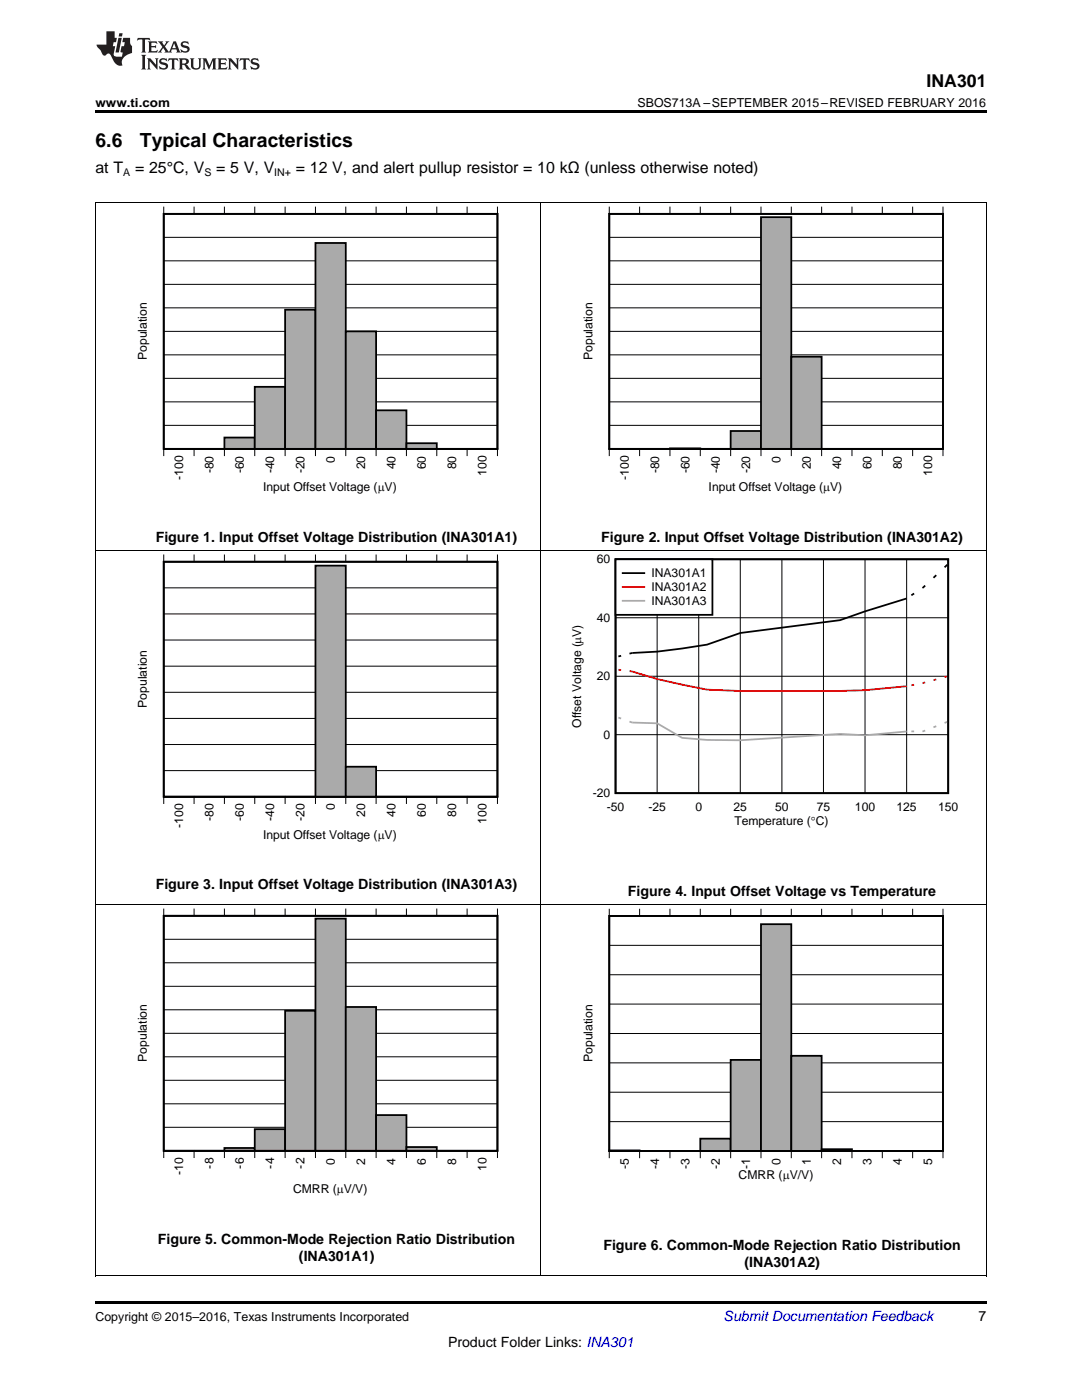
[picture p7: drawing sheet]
<svg xmlns="http://www.w3.org/2000/svg" width="216mm" height="279mm" viewBox="0 0 216 279" stroke-linecap="round" stroke-linejoin="round" font-family="sans-serif">
<path d="M19 254.7h.2zM196.7 254.7h.1zM19 259.7h177.8v.5h-177.8z" fill="#000"/>
<path d="M19.1 180.5v74.2M107.9 180.5v74.2M196.8 180.5v74.2M19 254.7h177.8" fill="none" stroke="#000" stroke-width=".2"/>
<path d="M27.6 181.3h71.8v57.3h-71.8z" fill-rule="evenodd" fill="#fff"/>
<path d="M32.7 182.8h66.6v46.9h-66.6zM32.7 229.7h6zM38.7 229.7h6.1z" fill="none" stroke="#000" stroke-width=".36"/>
<g fill="none" stroke="#000" stroke-width=".2">
<path d="M32.7 181.3v1.5h66.6v-1.5M32.7 196.8h66.6M32.7 192.1h66.6M32.7 187.5h66.6M38.7 181.3v1.5M44.8 181.3v1.5M50.8 181.3v1.5M56.9 181.3v1.5M62.9 181.3v1.5M69 181.3v1.5M75 181.3v1.5M81.1 181.3v1.5"/>
<path d="M87.2 181.3v1.5M93.2 181.3v1.5M32.7 215.6h66.6M32.7 210.9h66.6M32.7 206.2h66.6M32.7 201.5h66.6M32.7 231.1v-1.4h66.6v1.4M32.7 225h66.6M32.7 220.3h66.6M38.7 229.7v1.4M44.8 229.7v1.4M50.8 229.7v1.4"/>
<path d="M56.9 229.7v1.4M62.9 229.7v1.4M69 229.7v1.4M75 229.7v1.4M81.1 229.7v1.4M87.2 229.7v1.4M93.2 229.7v1.4"/>
</g>
<path d="M32.7 229.7h12.1" fill="none" stroke="#aaa" stroke-width=".2"/>
<path d="M44.8 229.1h6v.6h-6z" fill-rule="evenodd" fill="#aaa"/>
<path d="M44.8 229.1h6v.6h-6z" fill="none" stroke="#000" stroke-width=".36"/>
<path d="M50.8 225.4h6.1v4.3h-6.1z" fill-rule="evenodd" fill="#aaa"/>
<path d="M50.8 225.4h6.1v4.3h-6.1z" fill="none" stroke="#000" stroke-width=".36"/>
<path d="M56.9 201.7h6.1v28h-6.1z" fill-rule="evenodd" fill="#aaa"/>
<path d="M56.9 201.7h6v28h-6z" fill="none" stroke="#000" stroke-width=".36"/>
<path d="M62.9 183.3h6.1v46.4h-6.1z" fill-rule="evenodd" fill="#aaa"/>
<path d="M62.9 183.3h6.1v46.4h-6.1z" fill="none" stroke="#000" stroke-width=".36"/>
<path d="M69 201h6.1v28.7h-6.1z" fill-rule="evenodd" fill="#aaa"/>
<path d="M69 201h6v28.7h-6z" fill="none" stroke="#000" stroke-width=".36"/>
<path d="M75 222.5h6.1v7.2h-6.1z" fill-rule="evenodd" fill="#aaa"/>
<path d="M75 222.5h6.1v7.2h-6.1z" fill="none" stroke="#000" stroke-width=".36"/>
<path d="M81.1 228.9h6.1v.8h-6.1z" fill-rule="evenodd" fill="#aaa"/>
<path d="M32.7 182.8h66.6v46.9h-66.6zM81.1 228.9h6.1v.8h-6.1zM87.2 229.7h6zM93.2 229.7h6.1z" fill="none" stroke="#000" stroke-width=".36"/>
<path d="M87.2 229.7h12.1" fill="none" stroke="#aaa" stroke-width=".2"/>
<path d="M116.5 181.4h71.8v54.4h-71.8z" fill-rule="evenodd" fill="#fff"/>
<path d="M121.6 182.8h66.6v46.9h-66.6zM121.6 229.6h6v.1h-6zM127.6 229.7h6.1zM133.7 229.7h6z" fill="none" stroke="#000" stroke-width=".36"/>
<g fill="none" stroke="#000" stroke-width=".2">
<path d="M121.6 181.4v1.4h66.6v-1.4M121.6 194.5h66.6M121.6 188.7h66.6M127.6 181.4v1.4M133.7 181.4v1.4M139.7 181.4v1.4M145.8 181.4v1.4M151.8 181.4v1.4M157.9 181.4v1.4M163.9 181.4v1.4M170 181.4v1.4M176.1 181.4v1.4"/>
<path d="M182.1 181.4v1.4M121.6 218h66.6M121.6 212.1h66.6M121.6 206.3h66.6M121.6 200.4h66.6M121.6 231.1v-1.4h66.6v1.4M121.6 223.8h66.6M127.6 229.7v1.4M133.7 229.7v1.4M139.7 229.7v1.4M145.8 229.7v1.4M151.8 229.7v1.4"/>
<path d="M157.9 229.7v1.4M163.9 229.7v1.4M170 229.7v1.4M176.1 229.7v1.4M182.1 229.7v1.4"/>
</g>
<path d="M121.6 229.7h6M127.6 229.7h12.1" fill="none" stroke="#aaa" stroke-width=".2"/>
<path d="M139.7 227.2h6.1v2.5h-6.1z" fill-rule="evenodd" fill="#aaa"/>
<path d="M139.7 227.2h6.1v2.5h-6.1z" fill="none" stroke="#000" stroke-width=".36"/>
<path d="M145.8 211.5h6.1v18.2h-6.1z" fill-rule="evenodd" fill="#aaa"/>
<path d="M145.8 211.5h6v18.2h-6z" fill="none" stroke="#000" stroke-width=".36"/>
<path d="M151.8 184.4h6.1v45.3h-6.1z" fill-rule="evenodd" fill="#aaa"/>
<path d="M151.8 184.4h6.1v45.3h-6.1z" fill="none" stroke="#000" stroke-width=".36"/>
<path d="M157.9 210.7h6.1v19h-6.1z" fill-rule="evenodd" fill="#aaa"/>
<path d="M121.6 182.8h66.6v46.9h-66.6zM157.9 210.7h6v19h-6zM163.9 229.4h6.1v.3h-6.1zM170 229.7h6.1zM176.1 229.7h6zM182.1 229.7h6.1z" fill="none" stroke="#000" stroke-width=".36"/>
<path d="M163.9 229.5h6.1" fill="none" stroke="#aaa" stroke-width=".36"/>
<path d="M170 229.7h18.2" fill="none" stroke="#aaa" stroke-width=".2"/>
<path d="M19.1 109.8v70.7M107.9 109.8v70.7M196.8 109.8v70.7M19 180.5h177.8" fill="none" stroke="#000" stroke-width=".2"/>
<path d="M27.6 110.7h71.8v57.2h-71.8z" fill-rule="evenodd" fill="#fff"/>
<path d="M32.7 112.1h66.6v46.9h-66.6zM32.7 159h6zM38.7 159h6.1zM44.8 159h6zM50.8 159h6.1zM56.9 159h6z" fill="none" stroke="#000" stroke-width=".36"/>
<g fill="none" stroke="#000" stroke-width=".2">
<path d="M32.7 110.7v1.4h66.6v-1.4M32.7 117.3h66.6M38.7 110.7v1.4M44.8 110.7v1.4M50.8 110.7v1.4M56.9 110.7v1.4M62.9 110.7v1.4M69 110.7v1.4M75 110.7v1.4M81.1 110.7v1.4M87.2 110.7v1.4M93.2 110.7v1.4"/>
<path d="M32.7 138.2h66.6M32.7 132.9h66.6M32.7 127.7h66.6M32.7 122.5h66.6M32.7 153.8h66.6M32.7 148.6h66.6M32.7 143.4h66.6M38.7 159v1.4M44.8 159v1.4M50.8 159v1.4M56.9 159v1.4M62.9 159v1.4"/>
<path d="M69 159v1.4M75 159v1.4M81.1 159v1.4M87.2 159v1.4M93.2 159v1.4M32.7 160.4v-1.4h66.6v1.4"/>
</g>
<path d="M32.7 159h30.3" fill="none" stroke="#aaa" stroke-width=".2"/>
<path d="M62.9 112.9h6.1v46.1h-6.1z" fill-rule="evenodd" fill="#aaa"/>
<path d="M62.9 112.9h6.1v46.1h-6.1z" fill="none" stroke="#000" stroke-width=".36"/>
<path d="M69 153h6.1v6h-6.1z" fill-rule="evenodd" fill="#aaa"/>
<path d="M32.7 112.1h66.6v46.9h-66.6zM69 153h6v6h-6zM75 159h6.1zM81.1 159h6.1zM87.2 159h6zM93.2 159h6.1z" fill="none" stroke="#000" stroke-width=".36"/>
<path d="M75 159h24.3" fill="none" stroke="#aaa" stroke-width=".2"/>
<path d="M113.7 110.7h77.4v54.5h-77.4z" fill-rule="evenodd" fill="#fff"/>
<path d="M122.8 111.6h66.4v46.7h-66.4zM180.9 119.4l-8.3 2.6-5 1.8-19.9 2.5-6.6 2.3-10 1.4-5.5 .4M182.4 118.4l-.5 .4M184.6 116.9l-.5 .4M186.8 114.8l-.5 .5M189 112.7l-.5 .5M123.9 130.9l-.5 .1" fill="none" stroke="#000" stroke-width=".35"/>
<path d="M131.1 111.6v46.7M139.4 111.6v46.7M147.7 111.6v46.7M156 111.6v46.7M164.3 111.6v46.7M172.6 111.6v46.7M180.9 111.6v46.7M122.8 135h66.4M122.8 123.3h66.4M122.8 146.6h66.4" fill="none" stroke="#000" stroke-width=".2"/>
<path d="M123.4 133.7h.5M125.6 133.9a113.9 113.9 0 0 0 15.5 3.7l6.6 .3h19.9l5-.2 8.3-.7M182.4 136.7l-.5 .1M184.6 136.2l-.5 .1M186.8 135.6l-.5 .1M189 135l-.5 .1" fill="none" stroke="#f00" stroke-width=".35"/>
<path d="M123.4 143.2l.5 .2M125.6 144l.6 .2 4.9 .2 5 2.9 5 .4h6.6l19.9-1.2 5 .2 8.3-.7M182.4 146h-.5M184.6 145.8l-.5 .1M186.8 144.9l-.5 .2M189 144.1l-.5 .2" fill="none" stroke="#aaa" stroke-width=".35"/>
<path d="M122.8 111.6h19.4v11.1h-19.4z" fill-rule="evenodd" fill="#fff"/>
<path d="M122.8 111.6h19.4v11.1h-19.4zM124.3 114.4h4.3" fill="none" stroke="#000" stroke-width=".35"/>
<path d="M124.3 117.1h4.3" fill="none" stroke="#f00" stroke-width=".35"/>
<path d="M124.3 119.9h4.3" fill="none" stroke="#aaa" stroke-width=".35"/>
<path d="M19.1 40.4v69.5M107.9 40.4v69.5M196.8 40.4v69.5M19 109.8h177.8" fill="none" stroke="#000" stroke-width=".2"/>
<path d="M27.6 41.2h71.8v57.3h-71.8z" fill-rule="evenodd" fill="#fff"/>
<path d="M32.7 42.7h66.6v46.9h-66.6zM32.7 89.6h6zM38.7 89.6h6.1z" fill="none" stroke="#000" stroke-width=".36"/>
<g fill="none" stroke="#000" stroke-width=".2">
<path d="M32.7 41.2v1.5h66.6v-1.5M32.7 56.8h66.6M32.7 52.1h66.6M32.7 47.4h66.6M38.7 41.2v1.5M44.8 41.2v1.5M50.8 41.2v1.5M56.9 41.2v1.5M62.9 41.2v1.5M69 41.2v1.5M75 41.2v1.5M81.1 41.2v1.5"/>
<path d="M87.2 41.2v1.5M93.2 41.2v1.5M32.7 75.5h66.6M32.7 70.8h66.6M32.7 66.1h66.6M32.7 61.4h66.6M32.7 91v-1.4h66.6v1.4M32.7 84.9h66.6M32.7 80.2h66.6M38.7 89.6v1.4M44.8 89.6v1.4M50.8 89.6v1.4"/>
<path d="M56.9 89.6v1.4M62.9 89.6v1.4M69 89.6v1.4M75 89.6v1.4M81.1 89.6v1.4M87.2 89.6v1.4M93.2 89.6v1.4"/>
</g>
<path d="M32.7 89.6h12.1" fill="none" stroke="#aaa" stroke-width=".2"/>
<path d="M44.8 87.3h6v2.3h-6z" fill-rule="evenodd" fill="#aaa"/>
<path d="M44.8 87.3h6v2.3h-6z" fill="none" stroke="#000" stroke-width=".36"/>
<path d="M50.8 77.2h6.1v12.4h-6.1z" fill-rule="evenodd" fill="#aaa"/>
<path d="M50.8 77.2h6.1v12.4h-6.1z" fill="none" stroke="#000" stroke-width=".36"/>
<path d="M56.9 61.8h6.1v27.8h-6.1z" fill-rule="evenodd" fill="#aaa"/>
<path d="M56.9 61.8h6v27.8h-6z" fill="none" stroke="#000" stroke-width=".36"/>
<path d="M62.9 48.5h6.1v41.1h-6.1z" fill-rule="evenodd" fill="#aaa"/>
<path d="M62.9 48.5h6.1v41.1h-6.1z" fill="none" stroke="#000" stroke-width=".36"/>
<path d="M69 66.1h6.1v23.5h-6.1z" fill-rule="evenodd" fill="#aaa"/>
<path d="M69 66.1h6v23.5h-6z" fill="none" stroke="#000" stroke-width=".36"/>
<path d="M75 81.9h6.1v7.7h-6.1z" fill-rule="evenodd" fill="#aaa"/>
<path d="M75 81.9h6.1v7.7h-6.1z" fill="none" stroke="#000" stroke-width=".36"/>
<path d="M81.1 88.5h6.1v1.1h-6.1z" fill-rule="evenodd" fill="#aaa"/>
<path d="M32.7 42.7h66.6v46.9h-66.6zM81.1 88.5h6.1v1.1h-6.1zM87.2 89.6h6zM93.2 89.6h6.1z" fill="none" stroke="#000" stroke-width=".36"/>
<path d="M87.2 89.6h12.1" fill="none" stroke="#aaa" stroke-width=".2"/>
<path d="M116.5 41.2h71.8v57.3h-71.8z" fill-rule="evenodd" fill="#fff"/>
<path d="M121.6 42.7h66.6v46.9h-66.6zM121.6 89.6h6zM127.6 89.6h6.1zM133.7 89.5l6 .1zM139.7 89.6h6.1z" fill="none" stroke="#000" stroke-width=".36"/>
<g fill="none" stroke="#000" stroke-width=".2">
<path d="M121.6 41.2v1.5h66.6v-1.5M121.6 56.8h66.6M121.6 52.1h66.6M121.6 47.4h66.6M127.6 41.2v1.5M133.7 41.2v1.5M139.7 41.2v1.5M145.8 41.2v1.5M151.8 41.2v1.5M157.9 41.2v1.5M163.9 41.2v1.5M170 41.2v1.5"/>
<path d="M176.1 41.2v1.5M182.1 41.2v1.5M121.6 75.5h66.6M121.6 70.8h66.6M121.6 66.1h66.6M121.6 61.4h66.6M121.6 91v-1.4h66.6v1.4M121.6 84.9h66.6M121.6 80.2h66.6M127.6 89.6v1.4M133.7 89.6v1.4M139.7 89.6v1.4"/>
<path d="M145.8 89.6v1.4M151.8 89.6v1.4M157.9 89.6v1.4M163.9 89.6v1.4M170 89.6v1.4M176.1 89.6v1.4M182.1 89.6v1.4"/>
</g>
<path d="M121.6 89.6h12.1M133.7 89.5h6M139.7 89.6h6.1" fill="none" stroke="#aaa" stroke-width=".2"/>
<path d="M145.8 86h6.1v3.6h-6.1z" fill-rule="evenodd" fill="#aaa"/>
<path d="M145.8 86h6v3.6h-6z" fill="none" stroke="#000" stroke-width=".36"/>
<path d="M151.8 43.3h6.1v46.3h-6.1z" fill-rule="evenodd" fill="#aaa"/>
<path d="M151.8 43.3h6.1v46.3h-6.1z" fill="none" stroke="#000" stroke-width=".36"/>
<path d="M157.9 71.2h6.1v18.4h-6.1z" fill-rule="evenodd" fill="#aaa"/>
<path d="M121.6 42.7h66.6v46.9h-66.6zM157.9 71.2h6v18.4h-6zM163.9 89.6h6.1zM170 89.6h6.1zM176.1 89.6h6zM182.1 89.6h6.1z" fill="none" stroke="#000" stroke-width=".36"/>
<path d="M163.9 89.6h24.3" fill="none" stroke="#aaa" stroke-width=".2"/>
<path d="M19 40.4h177.8" fill="none" stroke="#000" stroke-width=".2"/>
<path d="M19 22h177.8v.5h-177.8z" fill="#000"/>
<g fill="#231f20">
<path d="M27.5 7.6l-.1 .5 .4-.2h.6v.1v2.1l-.2 .4h1l-.3-.4v-2.1l.1-.1h.5l.5 .2-.2-.5zM29.5 8.3l.2 .3v1.5l-.2 .4h1.8l.2-.6a1.04 1.04 0 0 1-1.3 .2v-.7h.6l.3 .2v-.6l-.3 .2h-.6v-.6l.8-.1 .4 .3-.2-.5zM31.5 8.3l.9 1.1-.9 1.1h.8l-.2-.2 .5-.7 .4 .7-.2 .2h1.5l-.1-.2 .1-.4h.9l.1 .4-.2 .2h1l-.3-.3-.7-1.9h-.5l-.9 2-.8-1 .9-1h-.8l.1 .3-.3 .5-.4-.6 .2-.2zM34.7 8.6l.4 1h-.7zM36.3 8.4a.63 .63 0 0 0-.2 .7 .63 .63 0 0 0 .6 .4l.6 .2 .1 .2a.75 .75 0 0 1-.7 .4 .75 .75 0 0 1-.6-.5l.1 .7 .1-.1a1.11 1.11 0 0 0 1.5-.6 1.13 1.13 0 0 0-1.2-.8l-.1-.4a1.04 1.04 0 0 1 1.2 .2l-.2-.5-.1 .1-.5-.2zM28.2 10.9l.2 .4v2.2l-.2 .4h1l-.3-.4v-2.2l.3-.4zM29.3 11.6l.3 .4v1.5l-.3 .4h.8l-.2-.4v-1.3l1.5 1.7v-1.9l.2-.4h-.7l.2 .4v.9l-1.1-1.3zM32 11.8a.62 .62 0 0 0-.2 .7 .62 .62 0 0 0 .6 .4l.6 .1 .1 .3a.76 .76 0 0 1-.7 .3 .76 .76 0 0 1-.6-.4l.1 .7 .1-.1a1.11 1.11 0 0 0 1.5-.6 1.13 1.13 0 0 0-1.2-.8l-.1-.4a1.04 1.04 0 0 1 1.2 .2l-.2-.6-.1 .1-.5-.1zM33.7 11.6l-.2 .6a.61 .61 0 0 1 .8-.3v1.6l-.2 .4h.9l-.2-.4v-1.6a.63 .63 0 0 1 .8 .3l-.2-.6zM35.6 11.6l.3 .4v1.5l-.3 .4h1l-.2-.2v-.8l.5 .2a.76 .76 0 0 0 1.2 .7l-1-1a.58 .58 0 0 0 .6-.5 .58 .58 0 0 0-.5-.6zM36.4 11.9h.1a.45 .45 0 0 1 .5 .1 .45 .45 0 0 1 .1 .5l-.7 .2zM37.9 11.6l.2 .2a2.17 2.17 0 0 0 .3 1.9 .99 .99 0 0 0 1.6-.6v-1.1l.2-.4h-.7l.2 .2a1.92 1.92 0 0 1-.2 1.8 .6 .6 0 0 1-.9-.5v-1.1l.2-.4zM40.4 11.6l.2 .4v1.5l-.2 .4h.7l-.2-.4v-1.4l.8 1.8 .8-1.8v1.4l-.2 .4h.9l-.2-.4v-1.5l.2-.4h-.8l-.6 1.5-.6-1.5zM43.4 11.6l.2 .4v1.5l-.2 .4h1.8l.2-.6a1.04 1.04 0 0 1-1.3 .1v-.6h.5l.4 .2v-.6l-.4 .2h-.5v-.7h.8l.3 .3-.1-.6zM45.5 11.6l.2 .4v1.5l-.2 .4h.7l-.2-.4v-1.3l1.5 1.7v-1.9l.2-.4h-.7l.2 .4v.9l-1.1-1.3zM47.9 11.6l-.1 .6a.61 .61 0 0 1 .8-.3v1.6l-.3 .4h1l-.3-.4 .1-1.6a.63 .63 0 0 1 .7 .3l-.1-.6zM50.2 11.8a.62 .62 0 0 0-.2 .7 .62 .62 0 0 0 .6 .4l.6 .1 .2 .3a.76 .76 0 0 1-.8 .3 .76 .76 0 0 1-.6-.4l.1 .7 .2-.1a1.11 1.11 0 0 0 1.5-.6 1.13 1.13 0 0 0-1.3-.8l-.1-.4a1.04 1.04 0 0 1 1.2 .2l-.1-.6-.2 .1-.5-.1z"/>
<path d="M21.2 6.3v2.6h-1.9l.1 .4 .7 .9a.91 .91 0 0 0 1 .8 .56 .56 0 0 1 .5-.3 .56 .56 0 0 1 .5 .3l.4 .8a1.53 1.53 0 0 0 1.9 1.2 1.54 1.54 0 0 1 1-2.1l.9-.3v-1.4a1.52 1.52 0 0 1-.3-1.6h-1.4l-.2 .8h.5l-.2 .8h-.4l-.2 1v.2l.4 .1-.2 .8a1.93 1.93 0 0 1-1.6-.3l.3-1.8h-.5l.2-.8h.4l.2-.8h-.4v-1.3zM23.6 7.6l-.6 2.9h.7l.6-2.9zM23.8 6.6l-.1 .7h.6l.2-.7z"/>
</g>
<g font-size="3.9">
<text x="19" y="29.3">6.6</text>
<text x="27.9" y="29.3">Typical Characteristics</text>
</g>
<text font-size="3.5" x="184.9" y="17.3">INA301</text>
<g font-size="3.2">
<text x="19" y="34.4">at T</text>
<text x="27" y="34.4">= 25°C, V</text>
<text x="43.1" y="34.4">= 5 V, V</text>
<text x="59" y="34.4">= 12 V, and alert pullup resistor = 10 kΩ (unless otherwise noted)</text>
</g>
<g font-size="2.8">
<text x="31.1" y="108.1">Figure 1. Input Offset Voltage Distribution (INA301A1)</text>
<text x="120" y="108.1">Figure 2. Input Offset Voltage Distribution (INA301A2)</text>
<text x="31.1" y="177.5">Figure 3. Input Offset Voltage Distribution (INA301A3)</text>
<text x="125.3" y="178.8">Figure 4. Input Offset Voltage vs Temperature</text>
<text x="31.5" y="248.2">Figure 5. Common-Mode Rejection Ratio Distribution</text>
<text x="59.7" y="251.7">(INA301A1)</text>
<text x="120.4" y="249.4">Figure 6. Common-Mode Rejection Ratio Distribution</text>
<text x="148.6" y="252.9">(INA301A2)</text>
<text x="195.3" y="263.6">7</text>
<text x="89.4" y="268.9">Product Folder Links: INA301</text>
</g>
<text font-size="2.8" fill="#0000c8" x="144.4" y="263.6">Submit Documentation Feedback</text>
<g font-size="2.5">
<text x="19" y="21.4">www.ti.com</text>
<text x="127.2" y="21.4">SBOS713A –SEPTEMBER 2015–REVISED FEBRUARY 2016</text>
<text x="19" y="263.6">Copyright © 2015–2016, Texas Instruments Incorporated</text>
</g>
<g font-size="2.4">
<text x="29.3" y="71.9" transform="rotate(-90 29.3 71.9)">Population</text>
<text x="118.2" y="71.9" transform="rotate(-90 118.2 71.9)">Population</text>
<text x="36.6" y="95.8" transform="rotate(-90 36.6 95.8)">-100</text>
<text x="42.6" y="94.5" transform="rotate(-90 42.6 94.5)">-80</text>
<text x="48.7" y="94.5" transform="rotate(-90 48.7 94.5)">-60</text>
<text x="54.7" y="94.5" transform="rotate(-90 54.7 94.5)">-40</text>
<text x="60.8" y="94.5" transform="rotate(-90 60.8 94.5)">-20</text>
<text x="66.8" y="92.3" transform="rotate(-90 66.8 92.3)">0</text>
<text x="72.9" y="93.7" transform="rotate(-90 72.9 93.7)">20</text>
<text x="78.9" y="93.7" transform="rotate(-90 78.9 93.7)">40</text>
<text x="85" y="93.7" transform="rotate(-90 85 93.7)">60</text>
<text x="91" y="93.7" transform="rotate(-90 91 93.7)">80</text>
<text x="97.1" y="95" transform="rotate(-90 97.1 95)">100</text>
<text x="125.5" y="95.8" transform="rotate(-90 125.5 95.8)">-100</text>
<text x="131.5" y="94.5" transform="rotate(-90 131.5 94.5)">-80</text>
<text x="137.6" y="94.5" transform="rotate(-90 137.6 94.5)">-60</text>
<text x="143.6" y="94.5" transform="rotate(-90 143.6 94.5)">-40</text>
<text x="149.7" y="94.5" transform="rotate(-90 149.7 94.5)">-20</text>
<text x="155.7" y="92.3" transform="rotate(-90 155.7 92.3)">0</text>
<text x="161.8" y="93.7" transform="rotate(-90 161.8 93.7)">20</text>
<text x="167.8" y="93.7" transform="rotate(-90 167.8 93.7)">40</text>
<text x="173.9" y="93.7" transform="rotate(-90 173.9 93.7)">60</text>
<text x="179.9" y="93.7" transform="rotate(-90 179.9 93.7)">80</text>
<text x="186" y="95" transform="rotate(-90 186 95)">100</text>
<text x="52.5" y="97.9">Input Offset Voltage (PV)</text>
<text x="141.4" y="97.9">Input Offset Voltage (PV)</text>
<text x="119.1" y="112.4">60</text>
<text x="130" y="115.2">INA301A1</text>
<text x="130" y="118">INA301A2</text>
<text x="119.1" y="124.1">40</text>
<text x="130" y="120.8">INA301A3</text>
<text x="119.1" y="135.8">20</text>
<text x="29.3" y="141.3" transform="rotate(-90 29.3 141.3)">Population</text>
<text x="116" y="145.3" transform="rotate(-90 116 145.3)">Offset Voltage (PV)</text>
<text x="120.4" y="147.4">0</text>
<text x="66.8" y="161.7" transform="rotate(-90 66.8 161.7)">0</text>
<text x="118.3" y="159.1">-20</text>
<text x="121.1" y="161.9">-50</text>
<text x="129.4" y="161.9">-25</text>
<text x="138.8" y="161.9">0</text>
<text x="146.4" y="161.9">25</text>
<text x="154.7" y="161.9">50</text>
<text x="163" y="161.9">75</text>
<text x="170.6" y="161.9">100</text>
<text x="178.9" y="161.9">125</text>
<text x="187.2" y="161.9">150</text>
<text x="36.6" y="165.3" transform="rotate(-90 36.6 165.3)">-100</text>
<text x="42.6" y="163.9" transform="rotate(-90 42.6 163.9)">-80</text>
<text x="48.7" y="163.9" transform="rotate(-90 48.7 163.9)">-60</text>
<text x="52.5" y="167.4">Input Offset Voltage (PV)</text>
<text x="54.7" y="163.9" transform="rotate(-90 54.7 163.9)">-40</text>
<text x="60.8" y="163.9" transform="rotate(-90 60.8 163.9)">-20</text>
<text x="72.9" y="163.1" transform="rotate(-90 72.9 163.1)">20</text>
<text x="78.9" y="163.1" transform="rotate(-90 78.9 163.1)">40</text>
<text x="85" y="163.1" transform="rotate(-90 85 163.1)">60</text>
<text x="91" y="163.1" transform="rotate(-90 91 163.1)">80</text>
<text x="97.1" y="164.4" transform="rotate(-90 97.1 164.4)">100</text>
<text x="146.5" y="164.6">Temperature (qC)</text>
<text x="29.3" y="212" transform="rotate(-90 29.3 212)">Population</text>
<text x="118.2" y="212" transform="rotate(-90 118.2 212)">Population</text>
<text x="42.6" y="233.2" transform="rotate(-90 42.6 233.2)">-8</text>
<text x="48.7" y="233.2" transform="rotate(-90 48.7 233.2)">-6</text>
<text x="54.7" y="233.2" transform="rotate(-90 54.7 233.2)">-4</text>
<text x="60.8" y="233.2" transform="rotate(-90 60.8 233.2)">-2</text>
<text x="66.8" y="232.4" transform="rotate(-90 66.8 232.4)">0</text>
<text x="72.9" y="232.4" transform="rotate(-90 72.9 232.4)">2</text>
<text x="78.9" y="232.4" transform="rotate(-90 78.9 232.4)">4</text>
<text x="85" y="232.4" transform="rotate(-90 85 232.4)">6</text>
<text x="91" y="232.4" transform="rotate(-90 91 232.4)">8</text>
<text x="97.1" y="233.8" transform="rotate(-90 97.1 233.8)">10</text>
<text x="125.5" y="233.2" transform="rotate(-90 125.5 233.2)">-5</text>
<text x="131.5" y="233.2" transform="rotate(-90 131.5 233.2)">-4</text>
<text x="137.6" y="233.2" transform="rotate(-90 137.6 233.2)">-3</text>
<text x="143.6" y="233.2" transform="rotate(-90 143.6 233.2)">-2</text>
<text x="149.7" y="233.2" transform="rotate(-90 149.7 233.2)">-1</text>
<text x="155.7" y="232.4" transform="rotate(-90 155.7 232.4)">0</text>
<text x="161.8" y="232.4" transform="rotate(-90 161.8 232.4)">1</text>
<text x="167.8" y="232.4" transform="rotate(-90 167.8 232.4)">2</text>
<text x="173.9" y="232.4" transform="rotate(-90 173.9 232.4)">3</text>
<text x="179.9" y="232.4" transform="rotate(-90 179.9 232.4)">4</text>
<text x="186" y="232.4" transform="rotate(-90 186 232.4)">5</text>
<text x="36.6" y="234.6" transform="rotate(-90 36.6 234.6)">-10</text>
<text x="58.5" y="238">CMRR (PV/V)</text>
<text x="147.4" y="235.3">CMRR (PV/V)</text>
</g>
<g font-size="2.1">
<text x="24.6" y="35.1">A</text>
<text x="40.8" y="35.1">S</text>
<text x="54.7" y="35.1">IN+</text>
</g>
</svg>
